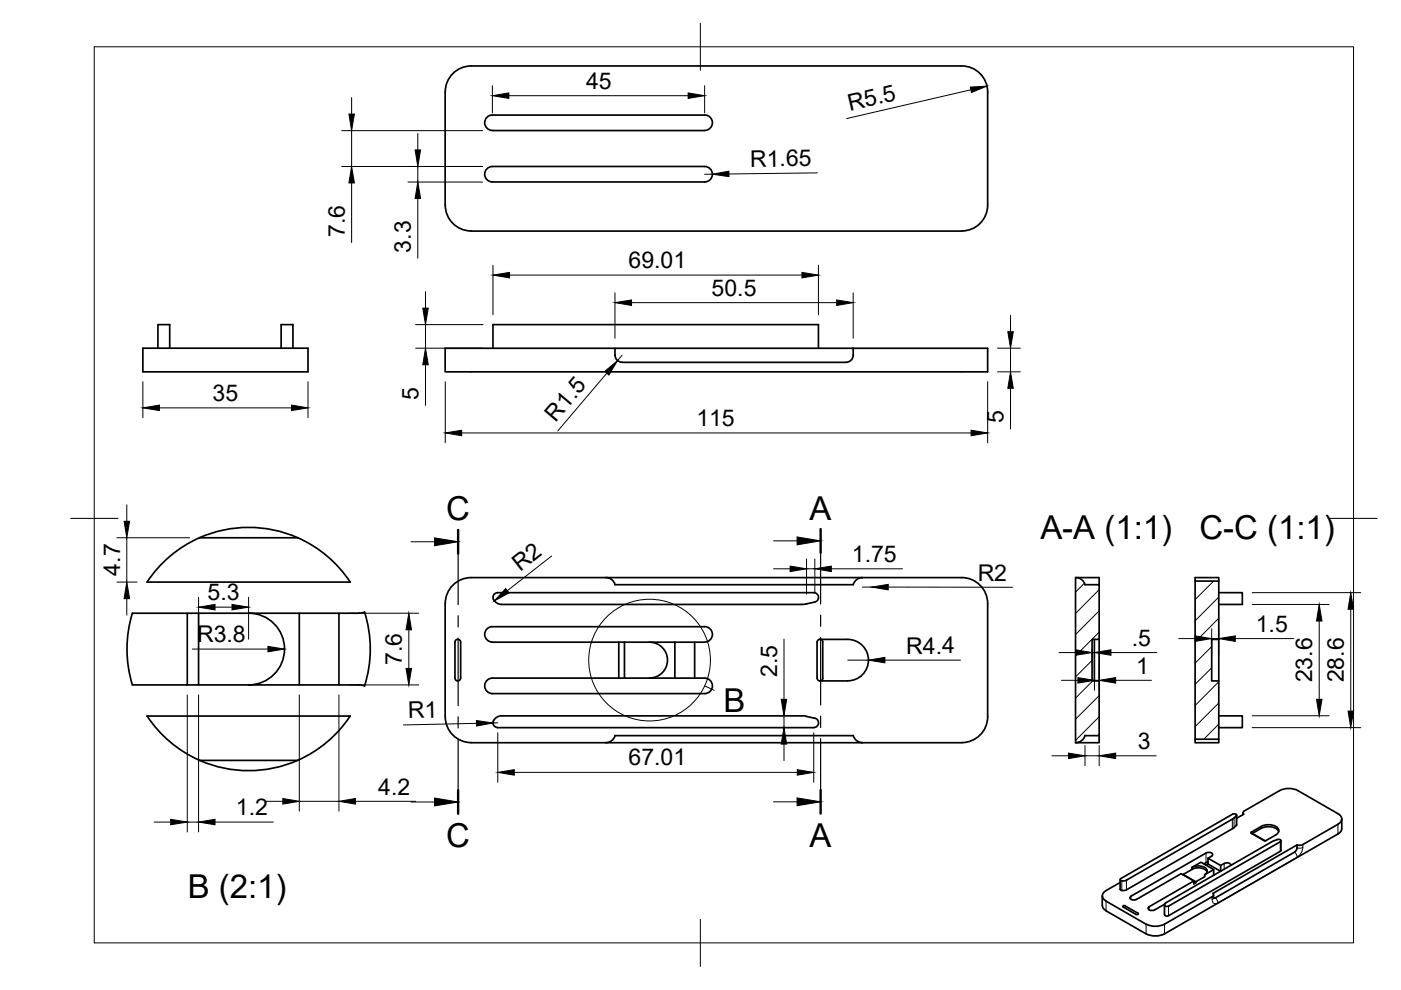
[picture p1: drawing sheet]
<svg xmlns="http://www.w3.org/2000/svg" width="297mm" height="210mm" viewBox="0 0 297 210" stroke-linecap="round" stroke-linejoin="round" font-family="sans-serif">
<!-- layer: Visible -->
<g fill="none" stroke="#000" stroke-width=".36">
<path d="M94.4 19.5v24M99.9 14h104a5.5 5.5 0 0 1 5.5 5.5M99.9 14a5.5 5.5 0 0 0-5.5 5.5M209.4 19.5v24M103.2 35.8l.8-.4 .4-.1h45a1.64 1.64 0 0 1 1.6 1.6 1.64 1.64 0 0 1-1.6 1.7h-45a1.64 1.64 0 0 1-1.5-1 1.64 1.64 0 0 1 .3-1.8zM103.2 24.9l.8-.5h.4h45a1.64 1.64 0 0 1 1.6 1.6 1.64 1.64 0 0 1-1.6 1.7h-45a1.64 1.64 0 0 1-1.5-1.1 1.64 1.64 0 0 1 .3-1.7zM94.4 43.5a5.5 5.5 0 0 0 5.5 5.5M209.4 43.5a5.5 5.5 0 0 1-5.5 5.5h-104M30.3 73.8h35v5h-35zM33.5 73.8v-5h2.5v5M59.6 73.8v-5h2.5v5M94.4 73.8h115v5h-115z"/>
<path d="M104.5 73.8v-5h69v5M130.4 73.8v1.5a1.49 1.49 0 0 0 1.5 1.5h47.5M180.9 73.8v1.5a1.49 1.49 0 0 1-1.5 1.5M42.3 114h20.8M42.3 114a25.8 25.8 0 0 1 20.8 0M63.1 114a25.8 25.8 0 0 1 11.1 9.4h-43a26 26 0 0 1 11.1-9.4M28.1 130a25.8 25.8 0 0 0 0 15.2M39.7 130v15.2M42.1 130v15.2h-2.4M52.7 130a7.6 7.6 0 0 1 7.6 7.6 7.6 7.6 0 0 1-7.6 7.6M63.5 130v15.2h8.4v-15.2M77.3 129.8a25.8 25.8 0 0 1 0 15.6l-1.2-.2h-4.2"/>
<path d="M77.3 129.8l-1.2 .2h-48.1M99.9 122.5h28.6M99.9 122.5a5.5 5.5 0 0 0-5.5 5.5v24a5.5 5.5 0 0 0 5.5 5.5M104.4 136.2h28M104.4 132.9h45M104.4 132.9a1.64 1.64 0 0 0-1.6 1.6 1.64 1.64 0 0 0 1.6 1.6M104.7 127.2a1.01 1.01 0 0 1 .8-1.5h67a1.01 1.01 0 0 1 1 .8 1.01 1.01 0 0 1-.7 1.1l-1.8 .4M104.7 127.2a2 2 0 0 0 1.7 1h63.5M128.5 122.5h75.4a5.5 5.5 0 0 1 5.5 5.5v24a5.5 5.5 0 0 1-5.5 5.5h-75.4M131.2 136.2v7.6M132.4 136.2h10.7v7.6h-10.7zM137.7 136.2a3.8 3.8 0 0 1 3.8 3.8 3.8 3.8 0 0 1-3.8 3.8"/>
<path d="M143.1 136.2h4.2M149.4 136.2h-2.1v7.6M149.4 132.9a1.64 1.64 0 0 1 1.6 1.6 1.64 1.64 0 0 1-1.6 1.6M171 128l-1.1 .2M173.2 136.2v7.6M173.2 136.1a.6 .6 0 0 1 .7-.6 .6 .6 0 0 1 .6 .6l-.1 7.7M173.8 135.6h5.9a4.4 4.4 0 0 1 4.4 4.4 4.4 4.4 0 0 1-4.4 4.3M182.8 122.5a2 2 0 0 0-1.9 1.5h-50.5a1.95 1.95 0 0 0-1.9-1.5M228.1 122.5v35M228.1 122.5h4.9v1.5M228.1 122.5a2 2 0 0 1 1.9 1.5h3v11.6h-1.5v8.7l1.5 .1v11.6h-3M232 135.6v8.7"/>
<path d="M233 135.6v8.8M253.4 123.2h5v12.4h-1.5v8.8h1.5v12.3h-5zM253.4 123.2v-.7h5v.7M258.4 135.6v8.8M258.4 125.7h5v2.5h-5M28 145.2h11.7M31.2 151.8h43a25.8 25.8 0 0 1-43 0zM42.1 145.2h21.4M96.5 143.8v-7.7a.6 .6 0 0 1 .6-.6 .6 .6 0 0 1 .6 .6v7.7M96.5 143.8a.6 .6 0 0 0 .6 .6 .6 .6 0 0 0 .6-.6M99.9 157.5h28.6M104.7 152.7a1.01 1.01 0 0 0 .8 1.6"/>
<path d="M105.5 154.3h67M130.4 156h50.5M130.4 156a2 2 0 0 1-1.9 1.5M132.4 143.8h-28a1.64 1.64 0 0 0-1.6 1.6 1.64 1.64 0 0 0 1.6 1.7h45a1.64 1.64 0 0 0 1.6-1.7 1.64 1.64 0 0 0-1.6-1.6h-6.3M169.9 151.8h-63.5a2 2 0 0 0-1.7 1M169.9 151.8l1.1 .1M171 151.9l1.8 .4a1.01 1.01 0 0 1 .7 1.1 1.01 1.01 0 0 1-1 .9M173.2 143.8a.6 .6 0 0 0 .7 .6M173.8 144.4h5.9M174.5 143.8a.6 .6 0 0 1-.6 .6M180.9 156a2 2 0 0 0 1.9 1.5M230 156a2 2 0 0 1-1.9 1.5"/>
<path d="M233 156v1.5h-4.9M253.4 156.7v.8h5v-.8M258.4 151.8h5v2.5h-5M42.3 161.2h20.8M261.3 173.7l-22.5 12.9-.9 .2M261.3 175.7l-22.5 13M261.3 172.6l-23.7 13.7-.1 .3 .4 .2M261.3 172.6l.5-.1 .4 .2-.1 .3-.5 .4M261.7 175.5l-.4 .2M261.7 173.4l-.4 .3M262.2 172.8v2.1l-.6 .6M263.5 172.3v.4"/>
<path d="M263.8 171.9l-.2 .2 .1 .5-1.5 .9M265.3 176.4v.3l2.8 1.6 2.4-1.3M265.5 176.8h.2M265.7 176.8l2.5 1.5M267.4 175.2l-2.1 1.2M267.4 175.6l-2 1.2M267.4 175.2a2.86 2.86 0 0 1 3.7 .7l-.2 .8-.4 .3M267.4 175.6a2.84 2.84 0 0 1 3.7 .7M270.8 178l-1 .4-22.6 13-.3 .4v.2M270.8 178l.7 .1 .1 .1-.1 .3M271.3 167.6l-7.5 4.3M271.3 167.6a4.3 4.3 0 0 1 3.9 0l8.5 4.9a1.19 1.19 0 0 1 .8 1.1 1.19 1.19 0 0 1-.8 1.2l-7.5 4.3-.6 .1h-.6"/>
<path d="M271.4 178.5l-23.6 13.6M271.6 178.3v2l-.1 .2M275 179.1l-17.8 10.3v.5l-.2 .2M275 179.1a1.4 1.4 0 0 1-.5 1.6M284.5 173.6v2.1a1.37 1.37 0 0 1-.8 1.1l-36.8 21.2M233.7 189.9v2.1a1.37 1.37 0 0 0 .8 1.1M234.5 191.1l8.5 4.9M234.5 193.1l8.5 4.9M234.5 188.8a1.18 1.18 0 0 0-.8 1.1 1.18 1.18 0 0 0 .8 1.1M237.5 186.5v2l.4 .3M237.5 187.1l-3 1.7M238.6 192.1l2.8 1.6-.3 .2h-.3"/>
<path d="M238.6 192h-.3l-.2 .2 2.7 1.7M238.8 188.7l-.9 .1M243 198a4.3 4.3 0 0 0 3.9 0M243.7 192.2l-.3 .4a.97 .97 0 0 0 1.4 .3M246.9 191.8v2.2M246.9 191.7l-2.1 1.2M246.9 192l.4 .2 .5-.1M250.8 185.4v.1M252.7 183.9v.4l-1.9 1.1 2.7 1.6 1.9-1.1v-.4M252.7 183.9l1.9-1.1 2.7 1.6-1.9 1.1M252.7 183.9a2.47 2.47 0 0 1 3.2 .6l-.1 .7-.4 .3M252.7 184.3a2.57 2.57 0 0 1 3.2 .6"/>
<path d="M253.1 186.8l-9.5 5.4M253.1 186.9l.4 .2M255.7 182.9l-.5 .3M256.1 182v1.2l2.7 1.5M256.1 183.2l-.4 .2M256.1 182.8l-.4 .1M257 190.1l-10.1 5.8a4.3 4.3 0 0 1-3.9 0M257.3 189.7v.7M257.3 184.4v1.2M258.8 183.5l-2.7-1.5 .8-.5 .2-.3a.98 .98 0 0 0-1.4-.3l-15.9 9.1-.2 .4a.97 .97 0 0 0 1.3 .3l9.5-5.5 2.7 1.6v.6l.4-.3v-.1M261 183.5a.9 .9 0 0 0-1.5-.4l-.7 .4v1.2M271.4 180.5l-23.6 13.7h-.5l-.4-.2"/>
<path d="M274.5 180.7l-16.8 9.7h-.4"/>
</g>
<!-- layer: Visible Narrow -->
<g fill="none" stroke="#000" stroke-width=".21">
<path d="M261.3 173.7v2M261.6 173.4v2.1M262.1 173v2M265.3 176.4v.3M265.7 176.8v.1M267.4 175.2v.4M271.4 178.5v2M276.2 179.7a2.71 2.71 0 0 1-1.2 2.1l-16.8 9.7M276.2 179.1v.6l-.6 .1h-.6M283.7 174.8v2M234.5 191.1v2M237.8 186.8v2"/>
<path d="M238.6 192.1v.5M238.8 186.6v2.1M239.8 190v.7M241.3 193.6v.3M243 196v2M243.6 192.2v.7M246.9 196v2M246.9 192v2M247.8 192.1v2.1M255.7 180.9v2M257 190.1v.6M257.3 190.3a.72 .72 0 0 0-.1 1.1 .72 .72 0 0 0 1 0l-.1-.5-.4-.6"/>
<path d="M259.5 183.1v1.2M274.5 180.7l.4 .5 .1 .6"/>
</g>
<!-- layer: BORDER -->
<path d="M20 9.9h267v190h-267zM148.5 4.9v10M15 109.9h10M282 109.9h10M148.5 194.9v10" fill="none" stroke="#000" stroke-width=".21"/>
<!-- layer: Hatching -->
<g fill="none" stroke="#000" stroke-width=".21">
<path d="M229.9 123.6l-1.9 1.9M233 125l-5 5M233 129.5l-5 5M233 134l-5 5M256.9 137.1l-3.5 3.5M257.3 123.2l-3.9 3.9M258.4 126.6l-5 5M258.4 131.1l-5 5M231.5 140l-3.5 3.5M231.7 144.3l-3.7 3.7M233 147.5l-5 5M233 152l-5 5"/>
<path d="M256.9 141.6l-3.5 3.5M258.4 144.6l-5 5M258.4 149.1l-5 5M258.4 153.6l-3.2 3.1"/>
</g>
<!-- layer: Section Lines -->
<path d="M97.1 112.4v5M174 112.2v5M97.1 167.5v5M174 167.5v5" fill="none" stroke="#000" stroke-width=".51"/>
<path d="M97.1 117.4v10.8M174 117.2v10.9M97.1 130.5v2.4M97.1 135.3v14.3M174 130.4v2.4M174 135.2v14.3M97.1 152v2.4M97.1 156.7v10.8M174 151.9v2.4M174 156.6v10.9" fill="none" stroke="#000" stroke-width=".25"/>
<path d="M87.1 114.9h5M164 114.7h5M87.1 170h5M164 170h5" fill="none" stroke="#000" stroke-width=".21"/>
<path d="M92.1 114l5 .9-5 .8zM169 113.8l5 .9-5 .8zM92.1 169.2l5 .8-5 .9zM169 169.2l5 .8-5 .8z" fill="#000" stroke="#000" stroke-width=".21"/>
<!-- layer: Detail Boundary -->
<g fill="none" stroke="#000" stroke-width=".21">
<path d="M149.4 145.4l2 1"/>
<circle cx="137.7" cy="140" r="12.9"/>
</g>
<!-- layer: FD_Dimensions -->
<g fill="none" stroke="#000" stroke-width=".21">
<path d="M104.4 18.2v5.7M149.4 18.2v5.7M205.8 19l-26.3 6.1M72.5 35.3h29.8M72.5 27.7h29.8M74.5 20.7v3.5M74.5 27.7v7.6M74.5 38.8v12.6M86.5 38.6h15.8M88.6 28.3v3.5M88.6 35.3v3.3M107.9 20.3h38"/>
<path d="M151 36.9h-1.6M173.3 36.7l-18.8 .2M88.6 42.1v12.7M104.5 56.2v10.5M108 58.3h62M173.5 56.2v10.5M88.1 73.8h14.3M88.1 68.8h14.3M90.2 61.8v3.5M90.2 68.8v5M90.2 77.3v8.7M128.7 79.1l-10.4 12.3"/>
<path d="M130.4 62.1v9.6M131.9 75.3l-1 1.2M133.9 64.2h43.5M180.9 62.1v9.6M211.5 73.8h4.8M211.5 78.8h4.8M214.2 66.8v3.5M214.2 73.8v5M30.3 80.9v7.7M33.8 86.5h28M65.3 80.9v7.7M94.4 80.9v13"/>
<path d="M97.9 91.8h108M209.4 80.9v13M214.2 82.3v8.6M24.8 114h15.4M26.9 107v3.5M26.9 114v9.4M116.9 117.9l-9.3 7.3M171 118.5v7.4M172.8 118.5v7M24.8 123.4h4.3M26.9 126.9v3.5M40.8 137.6h16"/>
<path d="M42.1 126.6v6.4M45.6 128.7h3.6M52.7 126.6v8.9M74 130h14.8M86.7 133.5v8.2M164 120.6h3.5M166.2 135.5v12.8M171 120.6h1.8M176.3 120.6h15M179.7 140h4.4M182.8 124.5h2M187.6 140h16"/>
<path d="M188.3 124.5h26.4M224.5 138.4h3.5M231.5 137.7v2.8M231.5 138.4h.6M232.1 138.3v8M233 139.4v6.9M235.5 138.4h9.8M249.9 135.4h3.5M256.9 133.3v5.4M256.9 135.4h1.5M258.4 133.3v5.4M261.9 135.4h12.4"/>
<path d="M265.5 128.2h16.3M265.5 125.7h23M279.7 131.7v16.6M286.4 129.2v21.6M39.7 147.3v29.1M42.1 147.3v29.1M63.5 147.3v24.7M71.9 147.3v24.7M74 145.2h14.8M101 153.4l-15.5 .3M105.5 153.3h-1M105.5 155.4v10.5"/>
<path d="M166.2 151.8v2.5M166.2 157.8v3.5M172.5 155.4v10.5M225 144.2h3.5M230 158.1v4.3M232.1 144.2h.9M233 158.1v4.3M236.5 144.2h7.6M265.5 151.8h16.3M265.5 154.3h23M32.7 174.3h3.5M39.7 174.3h2.4"/>
<path d="M45.6 174.3h12.4M56.5 169.9h3.5M63.5 169.9h8.4M75.4 169.9h12.7M109 163.8h60M223 160.2h3.5M230 160.2h3M236.5 160.2h8.6"/>
</g>
<g fill="#000" stroke="#000" stroke-width=".21">
<path d="M104.4 20.3l3.5-.6v1.2zM145.9 19.7l3.5 .6-3.5 .6zM205.7 18.5l3.6-.2-3.3 1.3zM74 24.2h1.1l-.6 3.5zM74.5 35.3l.6 3.5h-1.1zM88 31.8h1.2l-.6 3.5zM151 36.9l3.5-.6 .1 1.2zM88.6 38.6l.6 3.5h-1.2zM104.5 58.3l3.5-.5v1.1zM170 57.8l3.5 .5-3.5 .6zM89.6 65.3h1.2l-.6 3.5zM90.2 73.8l.6 3.5h-1.2z"/>
<path d="M128.2 78.8l2.7-2.3-1.8 3zM130.4 64.2l3.5-.6v1.2zM177.4 63.6l3.5 .6-3.5 .6zM213.7 70.3h1.1l-.6 3.5zM30.3 86.5l3.5-.6v1.2zM61.8 85.9l3.5 .6-3.5 .6zM94.4 91.8l3.5-.6v1.2zM205.9 91.2l3.5 .6-3.5 .6zM214.2 78.8l.6 3.5h-1.1zM26.3 110.5h1.2l-.6 3.5zM26.9 123.4l.6 3.5h-1.2zM42.1 128.7l3.5-.5v1.1z"/>
<path d="M49.2 128.2l3.5 .5-3.5 .6zM56.8 137l3.5 .6-3.5 .6zM86.7 130l.5 3.5h-1.1zM107.2 124.8l.7 .9-3.1 1.7zM167.5 120l3.5 .6-3.5 .6zM172.8 120.6l3.5-.6v1.2zM184.1 140l3.5-.6v1.1zM184.8 124.5l3.5-.6v1.2zM228 137.8l3.5 .6-3.5 .5zM232.1 138.4l3.4-.6v1.1zM253.4 134.8l3.5 .6-3.5 .6zM258.4 135.4l3.5-.6v1.2z"/>
<path d="M279.7 128.2l.6 3.5h-1.2zM286.4 125.7l.6 3.5h-1.2zM86.1 141.7h1.1l-.5 3.5zM101 152.8l3.5 .5-3.5 .6zM166.2 154.3l.6 3.5h-1.2zM165.6 148.3h1.2l-.6 3.5zM226.5 159.7l3.5 .5-3.5 .6zM228.5 143.7l3.6 .5-3.6 .6zM233 144.2l3.5-.5v1.1zM233 160.2l3.5-.5v1.1zM279.1 148.3h1.2l-.6 3.5zM285.8 150.8h1.2l-.6 3.5z"/>
<path d="M36.2 173.7l3.5 .6-3.5 .6zM42.1 174.3l3.5-.6v1.2zM60 169.3l3.5 .6-3.5 .6zM71.9 169.9l3.5-.6v1.2zM105.5 163.8l3.5-.6v1.2zM169 163.2l3.5 .6-3.5 .6z"/>
</g>
<g font-size="7">
<text x="94.6" y="110.3">C</text>
<text x="171.7" y="110.2">A</text>
<text x="220.6" y="114.3">A-A (1:1)</text>
<text x="254.3" y="114.3">C-C (1:1)</text>
<text x="153.4" y="150.9">B</text>
<text x="94.6" y="179.6">C</text>
<text x="171.7" y="179.5">A</text>
<text x="39.8" y="190.4">B (2:1)</text>
</g>
<g font-size="4.9">
<text x="124.2" y="18.8">45</text>
<text x="180.1" y="23.5" transform="rotate(-13 180.1 23.5)">R5.5</text>
<text x="159" y="35.4" transform="rotate(-1 159 35.4)">R1.65</text>
<text x="73.1" y="50.3" transform="rotate(-90 73.1 50.3)">7.6</text>
<text x="87.1" y="53.6" transform="rotate(-90 87.1 53.6)">3.3</text>
<text x="133.3" y="56.9">69.01</text>
<text x="150.9" y="62.7">50.5</text>
<text x="45.1" y="85">35</text>
<text x="88.8" y="84.8" transform="rotate(-90 88.8 84.8)">5</text>
<text x="117.8" y="89.6" transform="rotate(-50 117.8 89.6)">R1.5</text>
<text x="212.8" y="89.8" transform="rotate(-90 212.8 89.8)">5</text>
<text x="147.6" y="90.3">115</text>
<text x="180.6" y="119.2">1.75</text>
<text x="25.5" y="122" transform="rotate(-90 25.5 122)">4.7</text>
<text x="110.3" y="121.4" transform="rotate(-38 110.3 121.4)">R2</text>
<text x="207.3" y="123.1">R2</text>
<text x="44" y="127.3">5.3</text>
<text x="41.8" y="136.2">R3.8</text>
<text x="240" y="136.9">.5</text>
<text x="266.3" y="134">1.5</text>
<text x="85.2" y="141" transform="rotate(-90 85.2 141)">7.6</text>
<text x="164.8" y="143.5" transform="rotate(-90 164.8 143.5)">2.5</text>
<text x="192.2" y="138.6">R4.4</text>
<text x="240.9" y="142.8">1</text>
<text x="278.2" y="144.7" transform="rotate(-90 278.2 144.7)">23.6</text>
<text x="284.9" y="144.7" transform="rotate(-90 284.9 144.7)">28.6</text>
<text x="86.5" y="152.3" transform="rotate(-1 86.5 152.3)">R1</text>
<text x="241.2" y="158.8">3</text>
<text x="133.3" y="162.3">67.01</text>
<text x="50" y="172.9">1.2</text>
<text x="80.2" y="168.5">4.2</text>
</g>
</svg>
